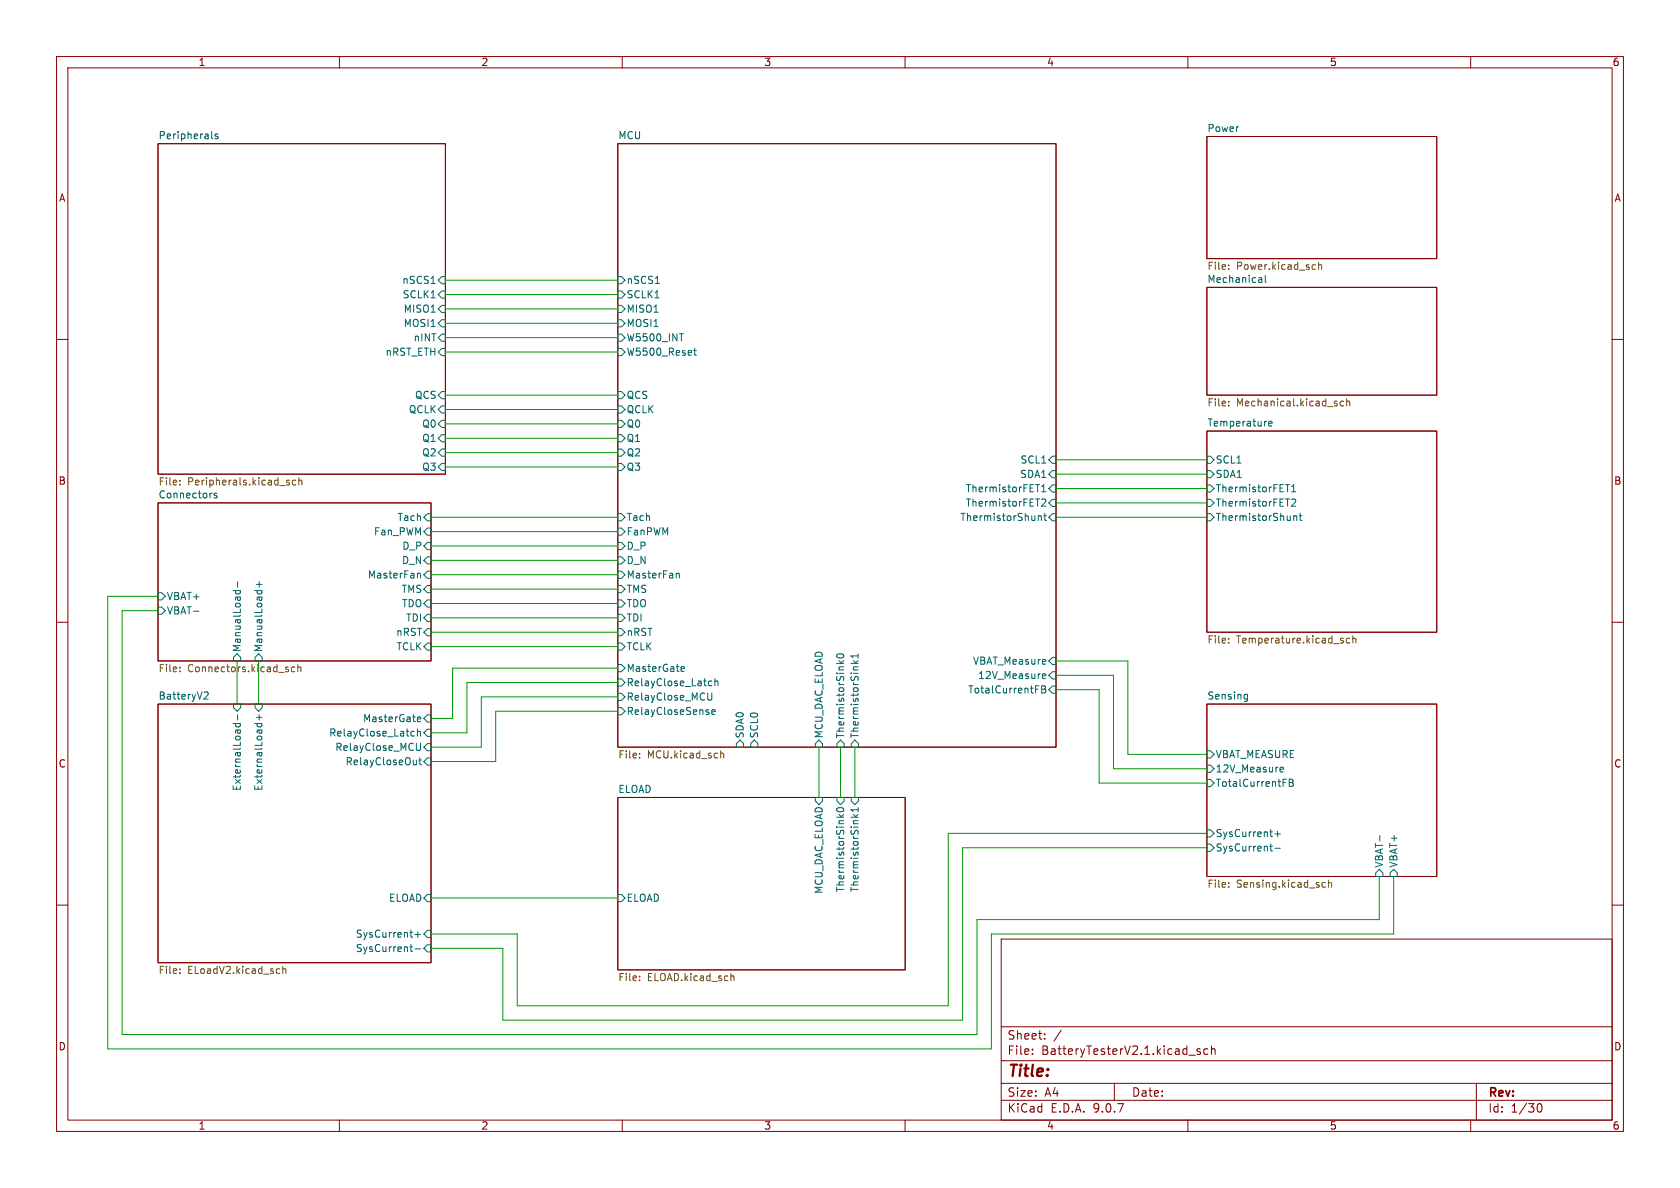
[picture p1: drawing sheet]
<svg xmlns="http://www.w3.org/2000/svg" width="297mm" height="210mm" viewBox="0 0 297 210" stroke-linecap="round" stroke-linejoin="round" font-family="sans-serif">
<g fill="none" stroke="#840000" stroke-width=".18">
<path d="M10 10h277v190h-277zM12 12h273v186h-273zM60 10v2M110 10v2M160 10v2M210 10v2M260 10v2M27.9 25.4h50.8v58.4h-50.8zM109.2 25.4h77.5v106.7h-77.5zM213.4 24.1h40.6v21.6h-40.6zM213.4 50.8h40.6v19.1h-40.6zM10 60h2"/>
<path d="M213.4 76.2h40.6v35.6h-40.6zM285 60h2M27.9 88.9h48.3v27.9h-48.3zM10 110h2M285 110h2M27.9 124.5h48.3v45.7h-48.3zM213.4 124.5h40.6v30.4h-40.6zM109.2 141h50.8v30.5h-50.8zM10 160h2M177 166h108v32h-108zM285 160h2M60 198v2"/>
<path d="M110 198v2M160 198v2M177 194.5h108M177 191.5h108M177 187.5h108M177 181.5h108M182.5 186.3v.1M182.5 185.5v.1M184.7 183.6v.1M184.7 182.8v.1M187.6 182.1l-1.3 2M197 191.5v3"/>
<path d="M210 198v2M212.2 185.5l-.4-.1-.2 .2 .1 .2 .5 .2v.3h-.6M213.5 185.5l-.4-.1-.3 .3v.4l.2 .2h.5M214.2 185.5l.2-.1 .3 .1 .1 .9M214.2 184.9v1.5M260 198v2M261 191.5v6.5M271.7 195.7l.2-.5 .2-.1a.81 .81 0 0 1 .6 .6 .81 .81 0 0 1-.3 .8h-.4l-.3-.5"/>
</g>
<g fill="none" stroke="#006464" stroke-width=".18">
<path d="M37.4 24.3l.2 .2M38.5 23.7h-.3l-.2 .2 .1 .1 .4 .2v.3h-.5M76.2 50.1h.7M77.5 59.7l.6-.6h.6v1.2h-.6zM77.5 49.5l.6-.6h.6v1.3h-.6zM78.1 54h.6v1.2h-.6l-.6-.6zM78.1 56.5h.6v1.3h-.6l-.6-.6zM78.1 51.4h.6v1.3h-.6l-.6-.6zM109.2 54h.7l.6 .6-.6 .6h-.7zM109.2 56.5h.7l.6 .7-.6 .6h-.7zM109.2 48.9h.7l.6 .6-.6 .7h-.7zM109.2 51.4h.7l.6 .7-.6 .6h-.7z"/>
<path d="M109.2 59.1h.7l.6 .6-.6 .6h-.7zM115.9 50.1h.7M120.1 59h.7M222.7 49.1h.2l.2 .2v.6M223.1 49.9h-.4M223.1 49.4h-.4M223.7 48.7v1l.2 .2M77.5 77.5l.6-.7h.6v1.3h-.6zM77.5 69.9l.6-.7h.6v1.3h-.6zM78.1 74.3h.6v1.3h-.6l-.6-.7zM78.1 79.4h.6v1.2h-.6l-.6-.6zM78.1 71.8h.6v1.2h-.6l-.6-.6z"/>
<path d="M78.1 61.6h.6v1.3h-.6l-.6-.7zM109.2 74.3h.7l.6 .6-.6 .7h-.7zM109.2 76.8h.7l.6 .7-.6 .6h-.7zM109.2 79.4h.7l.6 .6-.6 .6h-.7zM109.2 71.8h.7l.6 .6-.6 .6h-.7zM109.2 69.2h.7l.6 .7-.6 .6h-.7zM109.2 61.6h.7l.6 .6-.6 .7h-.7zM122.6 62h.5M122.8 61.5v1.1l.3 .2M224.3 74.9l.6-.1-.1-.3h-.3l-.2 .2v.6h.5M38.3 87.2h-.3l-.2 .2 .1 .1 .4 .2v.3h-.5M75.6 98.4h.6v1.3h-.6l-.7-.6z"/>
<path d="M75.6 95.9h.6v1.3h-.6l-.7-.7zM75.6 93.3h.6v1.3h-.6l-.7-.6zM75.6 90.8h.6v1.3h-.6l-.7-.7zM77.5 82.6l.6-.7h.6v1.3h-.6zM109.2 98.4h.7l.6 .7-.6 .6h-.7zM109.2 95.9h.7l.6 .6-.6 .7h-.7zM109.2 93.3h.7l.6 .7-.6 .6h-.7zM109.2 81.9h.7l.6 .7-.6 .6h-.7zM109.2 90.8h.7l.6 .6-.6 .7h-.7zM183.1 85.7h.7M183.6 91.2v.8M183.6 91.3l.1-.1h.3l.1 .8"/>
<path d="M184.2 88.3l.4-.1 .3 .4-.8 .9h.8M184.2 86.9h.7M184.2 86l.3-.3v1.2M184.5 91.2h.5M184.7 90.7v1.1l.3 .2M186.1 80.6h.6v1.3h-.6l-.7-.6zM186.1 83.2h.6v1.3h-.6l-.7-.7zM186.1 85.7h.6v1.3h-.6l-.7-.6zM186.1 88.3h.6v1.2h-.6l-.7-.6zM186.1 90.8h.6v1.3h-.6l-.7-.7zM213.4 80.6h.6l.6 .7-.6 .6h-.6zM213.4 83.2h.6l.6 .6-.6 .7h-.6z"/>
<path d="M213.4 85.7h.6l.6 .7-.6 .6h-.6zM213.4 88.3h.6l.6 .6-.6 .6h-.6zM213.4 90.8h.6l.6 .6-.6 .7h-.6zM227.3 85.7h.7M228.3 86.9h.8M228.3 88.3l.5-.1 .3 .4-.8 .9h.8M228.3 86l.4-.3v1.2M228.7 91.3l.2-.1h.3l.1 .8M228.7 91.2v.8M229.7 91.2h.5M229.9 90.7v1.1l.3 .2M27.9 104.8h.7l.6 .6-.6 .6h-.7z"/>
<path d="M27.9 107.3h.7l.6 .7-.6 .6h-.7zM34.2 108h1M41.2 104.4h1.3M41.7 104.4l-.1 .4M41.9 115.6l.6 .6v.6h-1.2v-.6zM42 102.8v1M42.4 104.4l.1 .4M45.3 103.3h1M45.7 115.6l.7 .6v.6h-1.3v-.6zM45.8 102.8v1M73.9 101.4h.4v.8M75.6 111.1h.6v1.3h-.6l-.7-.6z"/>
<path d="M75.6 113.7h.6v1.2h-.6l-.7-.6zM75.6 108.6h.6v1.3h-.6l-.7-.7zM75.6 106h.6v1.3h-.6l-.7-.6zM75.6 103.5h.6v1.3h-.6l-.7-.7zM75.6 101h.6v1.2h-.6l-.7-.6zM109.2 111.1h.7l.6 .7-.6 .6h-.7zM109.2 113.7h.7l.6 .6-.6 .6h-.7zM109.2 108.6h.7l.6 .6-.6 .7h-.7zM109.2 106h.7l.6 .7-.6 .6h-.7zM109.2 103.5h.7l.6 .6-.6 .7h-.7zM109.2 117.5h.7l.6 .6-.6 .6h-.7zM109.2 101h.7l.6 .6-.6 .6h-.7z"/>
<path d="M119.6 101.4h.4l.1 .8M120.5 118.6h.4M120.5 117.9l.3-.1 .2 .3-.6 .2M126.4 120v1.2M148 115.8a.75 .75 0 0 1 1.2 .2 .72 .72 0 0 1-1.3-.1zM148.3 116.8l.5 .5M149.2 116.8l-.5 .4M150.4 117.3h1.3M150.9 116.8l.4 .5M151.7 116.8l-.5 .4M151.7 115.6v.7M151.7 115.9h-1.3l.4 .4"/>
<path d="M184.3 119.9h.5M184.3 119.2l.4-.1 .2 .3-.6 .1M186.1 118.7h.6v1.3h-.6l-.7-.6zM186.1 116.2h.6v1.3h-.6l-.7-.7zM36.1 122.4l.5-.1 .2 .4-.8 .9h.8M41.2 127.9h1.3M41.3 124.5h1.2v.6l-.6 .6-.6-.6zM41.7 127.9v.5M42 126.3v1M42.4 127.9v.5M45 127.9h1.3M45.1 124.5h1.3v.6l-.7 .6-.6-.6z"/>
<path d="M45.3 126.8h1M45.5 127.9v.1M45.8 126.3v1M46.2 127.9l.1 .1M72.9 129.3h.3M73.2 130.1h-.3M73.6 134.4v.8M73.6 135.1l-.2 .1M73.8 129.4l.2-.1h.3v.8M73.8 128.8v1.3M73.9 127.5h.4M73.9 126.8l.3-.1 .2 .3-.6 .2"/>
<path d="M74 134.4h.5M74.2 133.9v1.1l.3 .2M74.3 131.4v1.1l-.2 .2-.4-.2M75.6 126.4h.6v1.2h-.6l-.7-.6zM75.6 128.9h.6v1.3h-.6l-.7-.7zM75.6 131.4h.6v1.3h-.6l-.7-.6zM75.6 134h.6v1.3h-.6l-.7-.7zM109.2 120h.7l.6 .7-.6 .6h-.7zM109.2 122.6h.7l.6 .6-.6 .6h-.7zM109.2 125.1h.7l.6 .6-.6 .7h-.7zM125.2 125.9l.2 .2-.2 .2M125.2 125.5h.1"/>
<path d="M125.5 120.4h.3M125.8 121.2h-.3M125.8 122.5v1.1l-.2 .2-.4-.2M125.8 125.9l.6-.1v-.3h-.4l-.2 .1 .1 .6h.5M126.4 120.5l.2-.1h.3v.8M130.8 130.8l.6 .6v.7h-1.2v-.7zM133.3 130.8l.7 .6v.7h-1.3v-.7zM144.8 130.8l.6 .6v.7h-1.3v-.7zM148.6 130.8l.6 .6v.7h-1.2v-.7zM151.1 130.8l.7 .6v.7h-1.3v-.7zM184.2 121.2h.4l.2 .3-.2 .3 .2 .2 .1 .3-.3 .2h-.4zM184.2 121.8h.4"/>
<path d="M186.1 121.3h.6v1.3h-.6l-.7-.7zM213.4 135.3h.6l.6 .6-.6 .6h-.6zM213.4 137.8h.6l.6 .6-.6 .7h-.6zM213.4 132.7h.6l.6 .7-.6 .6h-.6zM220.2 122.7l.3 .1M220.5 122.7v1.1l-.1 .1-.3 .1M220.5 123.5l-.3 .1M226.4 136.4h.4M226.4 135.7l.3-.1 .2 .3-.6 .1M227.9 137.7h.4l.3 .3-.3 .3 .3 .2v.3l-.2 .2h-.5zM227.9 138.3h.4M75.6 158.1h.6v1.3h-.6l-.7-.6z"/>
<path d="M109.2 158.1h.7l.6 .7-.6 .6h-.7zM144.1 141h1.3v.6l-.6 .6-.7-.6zM148 141h1.2v.6l-.6 .6-.6-.6zM148 143a.75 .75 0 0 1 1.2 .2 .72 .72 0 0 1-1.3-.1zM148.3 144l.5 .5M149.2 144l-.5 .3M150.4 144.5h1.3M150.5 141h1.3v.6l-.7 .6-.6-.6zM150.9 144l.4 .5M151.7 142.8v.7M151.7 144l-.5 .3M151.7 143.1h-1.3l.4 .4"/>
<path d="M213.4 146.7h.6l.6 .6-.6 .7h-.6zM213.4 149.2h.6l.6 .7-.6 .6h-.6zM224.5 149.6h.5M224.7 150.4h.3M225.4 147.4h1M225.4 150h1M225.9 146.9v1M243.8 153.7l.7 .6v.6h-1.3v-.6zM243.9 147.7v1M246.4 153.7l.6 .6v.6h-1.3v-.6zM72.5 167.4h.4M72.7 168.2h.2"/>
<path d="M73.4 165.2h.9M73.4 167.7h.9M73.9 164.7v1M75.6 164.5h.6v1.2h-.6l-.7-.6zM75.6 167h.6v1.3h-.6l-.7-.7z"/>
</g>
<g fill="none" stroke="#725600" stroke-width=".18">
<path d="M217.2 46.8v.2M217.2 47.5v.1M232.4 46.8h.2M232.6 47.6h-.2M233.1 46.4v1.2M233.1 46.9l.2-.1h.3l.1 .8M217.2 71v.1M217.2 71.6v.2M236.4 71.4v.3M237.5 71l-.3-.1-.3 .3 .1 .5h.5M238.1 71l.2-.1 .3 .1v.8M238.1 70.5v1.3"/>
<path d="M31.8 84.9v.2M31.8 85.6v.1M50.8 85.3l.3 .1 .1 .1-.2 .2h-.2M50.8 84.9h.3M52.3 84.9h-.4l-.2 .2 .1 .6h.5M52.8 85l.2-.1h.3l.1 .8M52.8 84.5v1.2M31.8 118v.1M31.8 118.6v.1M52.1 118l-.4-.1-.2 .2 .1 .6h.5M52.7 118l.1-.1 .3 .1 .1 .7M52.7 117.5v1.2"/>
<path d="M217.2 112.9v.1M217.2 113.5v.2M238.6 112.9l-.3-.1-.3 .3 .1 .5h.5M239.2 112.9l.1-.1 .3 .1 .1 .8M239.2 112.4v1.3M113.1 133.9v.1M113.1 133.2v.1M127.4 132.7v1.3M127.4 133.3l.2-.2 .3 .1v.8M217.2 156.7v.1M217.2 156.1v.1M233.8 156.7l.2 .1h.3"/>
<path d="M234.3 156.1l-.3-.1-.2 .1M234.9 156.1l.2-.1 .3 .1v.7M234.9 155.6v1.2M31.8 172v.1M31.8 171.3v.1M49.1 171.2l.3 .1M49.4 172l-.3 .1M50 171.4l.2-.2 .3 .1v.8M50 170.8v1.3M113.1 172.6v.1M113.1 173.2v.2M129.3 172.6h.4l.1 .8"/>
</g>
<g fill="none" stroke="#009600" stroke-width=".18">
<path d="M78.7 54.6h30.5M78.7 57.2h30.5M78.7 52.1h30.5M78.7 59.7h30.5M78.7 49.5h30.5M78.7 77.5h30.5M78.7 62.2h30.5M78.7 72.4h30.5M78.7 69.9h30.5M78.7 74.9h30.5M76.2 99.1h33M76.2 91.4h33"/>
<path d="M76.2 96.5h33M76.2 94h33M78.7 80h30.5M78.7 82.6h30.5M186.7 91.4h26.7M186.7 81.3h26.7M186.7 88.9h26.7M186.7 83.8h26.7M186.7 86.4h26.7M27.9 108h-6.3v74.9h151.1v-20.3h71.1v-7.7M27.9 105.4h-8.9v80h156.3v-20.3h71.1v-10.2M41.9 116.8v7.7"/>
<path d="M45.7 116.8v7.7M76.2 101.6h33M76.2 104.1h33M76.2 111.8h33M76.2 114.3h33M76.2 106.7h33M76.2 109.2h33M109.2 118.1h-29.2v8.9h-3.8M186.7 116.8h12.7v16.6h14M186.7 119.4h10.1v16.5h16.6M109.2 125.7h-21.6v8.9h-11.4M109.2 123.2h-24.1v8.9h-8.9"/>
<path d="M109.2 120.7h-26.7v8.8h-6.3M144.8 132.1v8.9M148.6 132.1v8.9M151.1 132.1v8.9M186.7 121.9h7.6v16.5h19.1M76.2 158.8h33M213.4 149.9h-43.2v30.4h-81.3v-12.7h-12.7M213.4 147.3h-45.8v30.5h-76.2v-12.7h-15.2"/>
</g>
<text font-size="2.8" fill="#840000" x="178" y="190.9">Title:</text>
<g font-size="2.1" fill="#840000">
<text x="178" y="184">Sheet:</text>
<text x="178" y="186.7">File:</text>
<text x="184.1" y="186.7">BatteryTesterV2.1.kicad_sch</text>
<text x="178" y="196.9">KiCad</text>
<text x="178" y="194.1">Size:</text>
<text x="184.7" y="194.1">A4</text>
<text x="185.7" y="196.9">E.D.A.</text>
<text x="193.3" y="196.9">9.0.7</text>
<text x="200" y="194.1">Date:</text>
<text x="263" y="194.3">Rev:</text>
<text x="263" y="196.9">Id:</text>
<text x="267.1" y="196.9">1/30</text>
</g>
<g font-size="1.8" fill="#840000">
<text x="35" y="11.9">1</text>
<text x="85" y="11.9">2</text>
<text x="135" y="11.9">3</text>
<text x="185" y="11.9">4</text>
<text x="235" y="11.9">5</text>
<text x="285" y="11.9">6</text>
<text x="10.3" y="35.9">A</text>
<text x="285.3" y="35.9">A</text>
<text x="10.3" y="85.9">B</text>
<text x="285.3" y="85.9">B</text>
<text x="10.3" y="135.9">C</text>
<text x="285.3" y="135.9">C</text>
<text x="10.3" y="185.9">D</text>
<text x="285.3" y="185.9">D</text>
<text x="35" y="199.9">1</text>
<text x="85" y="199.9">2</text>
<text x="135" y="199.9">3</text>
<text x="185" y="199.9">4</text>
<text x="235" y="199.9">5</text>
<text x="285" y="199.9">6</text>
</g>
<g font-size="1.8" fill="#006464">
<text x="213.4" y="23.4">Power</text>
<text x="27.9" y="24.7">Peripherals</text>
<text x="109.2" y="24.7">MCU</text>
<text x="71" y="50.4">nSCS1</text>
<text x="71.1" y="52.9">SCLK1</text>
<text x="110.7" y="50.4">nSCS1</text>
<text x="110.7" y="52.9">SCLK1</text>
<text x="213.4" y="50.1">Mechanical</text>
<text x="71.3" y="55.5">MISO1</text>
<text x="71.3" y="58">MOSI1</text>
<text x="110.7" y="55.5">MISO1</text>
<text x="110.7" y="58">MOSI1</text>
<text x="68.1" y="63.1">nRST_ETH</text>
<text x="73" y="60.6">nINT</text>
<text x="110.7" y="63.1">W5500_Reset</text>
<text x="110.7" y="60.6">W5500_INT</text>
<text x="73.3" y="70.7">QCS</text>
<text x="110.7" y="70.7">QCS</text>
<text x="72.2" y="73.3">QCLK</text>
<text x="74.5" y="75.8">Q0</text>
<text x="110.7" y="75.8">Q0</text>
<text x="110.7" y="73.3">QCLK</text>
<text x="213.4" y="75.5">Temperature</text>
<text x="74.5" y="78.3">Q1</text>
<text x="74.5" y="80.9">Q2</text>
<text x="74.5" y="83.4">Q3</text>
<text x="110.7" y="78.3">Q1</text>
<text x="110.7" y="80.9">Q2</text>
<text x="110.7" y="83.4">Q3</text>
<text x="180.3" y="82.1">SCL1</text>
<text x="214.8" y="82.1">SCL1</text>
<text x="27.9" y="86.1">File:</text>
<text x="27.9" y="88.2">Connectors</text>
<text x="170.6" y="87.2">ThermistorFET1</text>
<text x="170.6" y="89.8">ThermistorFET2</text>
<text x="180.2" y="84.7">SDA1</text>
<text x="214.8" y="84.7">SDA1</text>
<text x="214.8" y="87.2">ThermistorFET1</text>
<text x="214.8" y="89.8">ThermistorFET2</text>
<text x="66" y="94.8">Fan_PWM</text>
<text x="70.2" y="92.3">Tach</text>
<text x="110.7" y="94.8">FanPWM</text>
<text x="110.7" y="92.3">Tach</text>
<text x="169.7" y="92.3">ThermistorShunt</text>
<text x="214.8" y="92.3">ThermistorShunt</text>
<text x="71" y="99.9">D_N</text>
<text x="71" y="97.4">D_P</text>
<text x="110.7" y="99.9">D_N</text>
<text x="110.7" y="97.4">D_P</text>
<text x="29.4" y="106.3">VBAT+</text>
<text x="64.9" y="102.5">MasterFan</text>
<text x="70.9" y="105">TMS</text>
<text x="71" y="107.5">TDO</text>
<text x="110.7" y="107.5">TDO</text>
<text x="110.7" y="105">TMS</text>
<text x="110.7" y="102.5">MasterFan</text>
<text x="29.4" y="108.8">VBAT-</text>
<text x="69.9" y="112.6">nRST</text>
<text x="71.7" y="110.1">TDI</text>
<text x="110.7" y="112.6">nRST</text>
<text x="110.7" y="110.1">TDI</text>
<text x="42.8" y="115.4" transform="rotate(-90 42.8 115.4)">ManualLoad-</text>
<text x="46.6" y="115.4" transform="rotate(-90 46.6 115.4)">ManualLoad+</text>
<text x="70" y="115.2">TCLK</text>
<text x="110.7" y="115.2">TCLK</text>
<text x="110.7" y="119">MasterGate</text>
<text x="171.9" y="117.7">VBAT_Measure</text>
<text x="27.9" y="123.7">BatteryV2</text>
<text x="110.7" y="121.5">RelayClose_Latch</text>
<text x="110.7" y="124.1">RelayClose_MCU</text>
<text x="171.1" y="122.8">TotalCurrentFB</text>
<text x="172.8" y="120.2">12V_Measure</text>
<text x="213.4" y="123.7">Sensing</text>
<text x="58.1" y="130.4">RelayClose_Latch</text>
<text x="64.1" y="127.9">MasterGate</text>
<text x="110.7" y="126.6">RelayCloseSense</text>
<text x="131.7" y="130.6" transform="rotate(-90 131.7 130.6)">SDA0</text>
<text x="134.2" y="130.6" transform="rotate(-90 134.2 130.6)">SCL0</text>
<text x="145.6" y="130.6" transform="rotate(-90 145.6 130.6)">MCU_DAC_ELOAD</text>
<text x="149.5" y="130.6" transform="rotate(-90 149.5 130.6)">ThermistorSink0</text>
<text x="152" y="130.6" transform="rotate(-90 152 130.6)">ThermistorSink1</text>
<text x="59.2" y="132.9">RelayClose_MCU</text>
<text x="61" y="135.5">RelayCloseOut</text>
<text x="214.8" y="136.8">12V_Measure</text>
<text x="214.8" y="134.2">VBAT_MEASURE</text>
<text x="42.8" y="139.9" transform="rotate(-90 42.8 139.9)">ExternalLoad-</text>
<text x="46.6" y="139.9" transform="rotate(-90 46.6 139.9)">ExternalLoad+</text>
<text x="109.2" y="140.3">ELOAD</text>
<text x="214.8" y="139.3">TotalCurrentFB</text>
<text x="214.8" y="148.2">SysCurrent+</text>
<text x="214.8" y="150.7">SysCurrent-</text>
<text x="244.7" y="153.5" transform="rotate(-90 244.7 153.5)">VBAT-</text>
<text x="247.2" y="153.5" transform="rotate(-90 247.2 153.5)">VBAT+</text>
<text x="68.7" y="159.6">ELOAD</text>
<text x="110.7" y="159.6">ELOAD</text>
<text x="145.6" y="158.1" transform="rotate(-90 145.6 158.1)">MCU_DAC_ELOAD</text>
<text x="149.5" y="157.8" transform="rotate(-90 149.5 157.8)">ThermistorSink0</text>
<text x="152" y="157.8" transform="rotate(-90 152 157.8)">ThermistorSink1</text>
<text x="62.8" y="166">SysCurrent+</text>
<text x="62.8" y="168.5">SysCurrent-</text>
</g>
<g font-size="1.8" fill="#725600">
<text x="213.4" y="48">File:</text>
<text x="218.6" y="48">Power.kicad_sch</text>
<text x="213.4" y="72.2">File:</text>
<text x="218.6" y="72.2">Mechanical.kicad_sch</text>
<text x="33.2" y="86.1">Peripherals.kicad_sch</text>
<text x="27.9" y="119.2">File:</text>
<text x="33.2" y="119.2">Connectors.kicad_sch</text>
<text x="213.4" y="114.1">File:</text>
<text x="218.6" y="114.1">Temperature.kicad_sch</text>
<text x="109.2" y="134.4">File:</text>
<text x="114.4" y="134.4">MCU.kicad_sch</text>
<text x="213.4" y="157.3">File:</text>
<text x="218.6" y="157.3">Sensing.kicad_sch</text>
<text x="27.9" y="172.5">File:</text>
<text x="33.2" y="172.5">ELoadV2.kicad_sch</text>
<text x="109.2" y="173.8">File:</text>
<text x="114.4" y="173.8">ELOAD.kicad_sch</text>
</g>
</svg>
